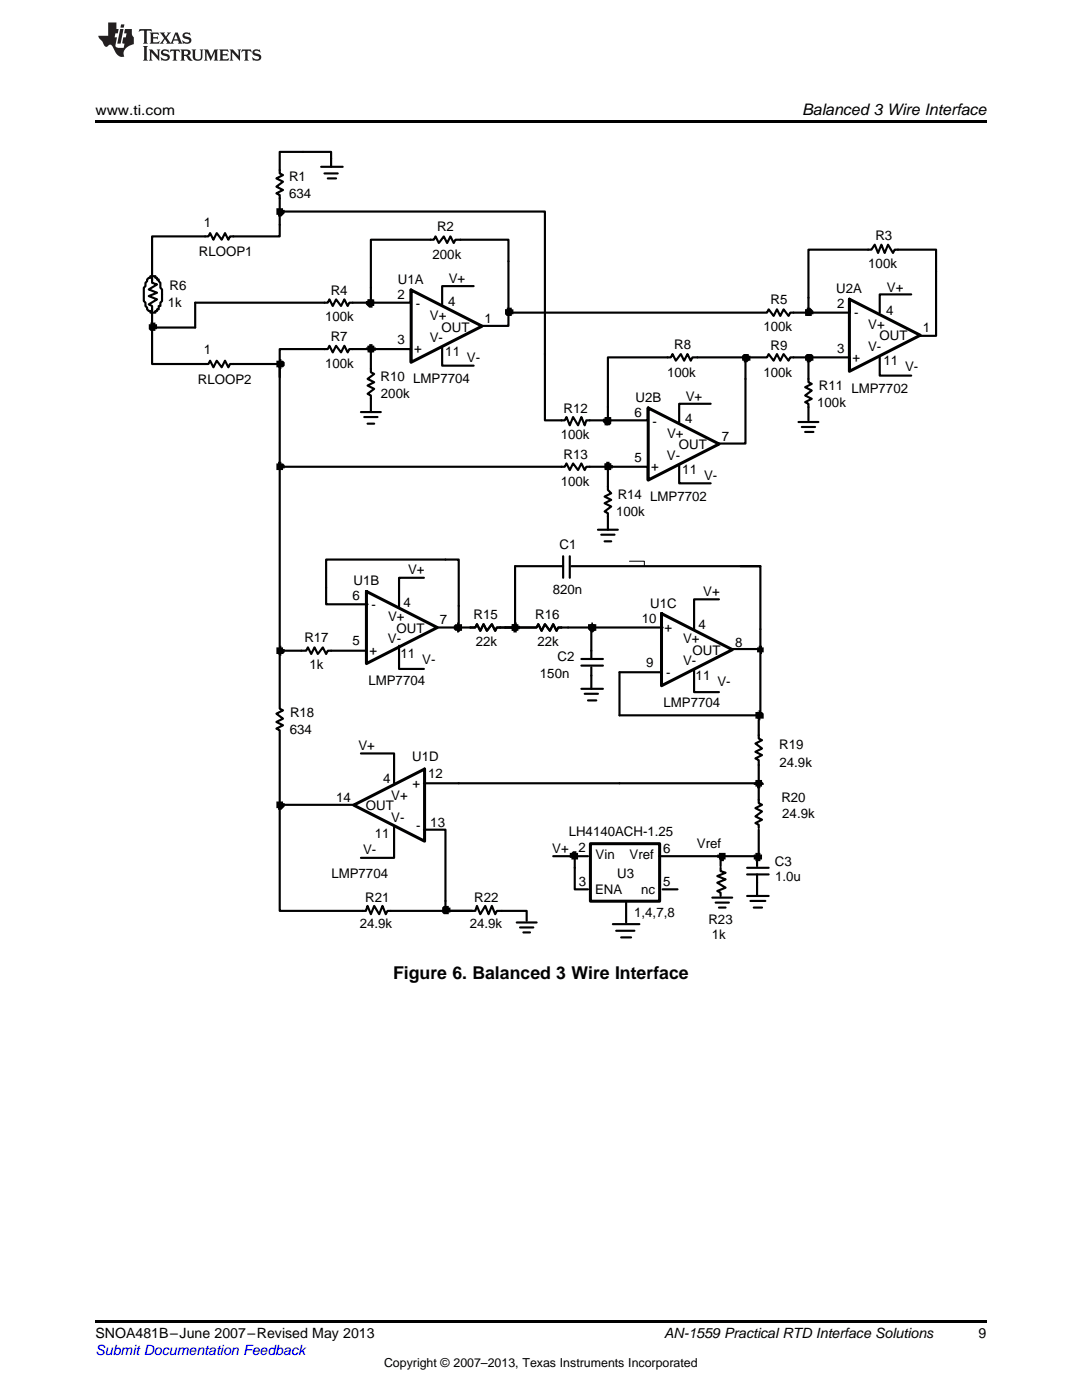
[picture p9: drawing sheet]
<svg xmlns="http://www.w3.org/2000/svg" width="216mm" height="279mm" viewBox="0 0 216 279" stroke-linecap="round" stroke-linejoin="round" font-family="sans-serif">
<path d="M19 24h177.8v.6h-177.8zM19 263.5h177.8v.6h-177.8z" fill="#000"/>
<g fill="none" stroke="#000" stroke-width=".43">
<path d="M64.1 33.3h4.3M64.7 34.6h2.7M65.4 35.6h1.7M66.1 33.3v-3h-10.3v4.3l.7 .3-1.3 .7 1.3 .7-1.3 1 1.3 .6-1.3 .7 .6 .3v8.3h-9.9l-.3 .6-.7-1.3-.7 1.3-1-1.3-.6 1.3-.7-1.3-.3 .7h-11.3v9.2l1 .4-1.6 1 1.6 .6-1.6 .7 1.6 .6-1.6 1 .6 .4v4.3h8.6v-5h26.5l.3-.7 .7 1.4 .7-1.4 1 1.4 .6-1.4 .7 1.4 .3-.7h4.3v-12.6h12.6l.3-.6 .7 1.3 1-1.3 .6 1.3 .7-1.3 .6 1.3 .4-.7h10.6v17.2h-5.3M29.4 55.8l.3-.4h.3v-.3h1v.3h.3v.4h.4v.3l.3 .3v1l.3 .4v2.3l-.3 .3v.7h-.3v.6h-.4v.4h-.3v.3h-1v-.3h-.3l-.7-1v-.7l-.3-.3v-2.7l.3-.3v-.7l.4-.3zM55.5 42.2h53.2v41.7h4l.3-.7 .7 1.7 .7-1.7 .9 1.7 .7-1.7 .7 1.7 .3-1h4.3v-12.6h12.6l.3-.6 .7 1.3 1-1.3 .6 1.3 .7-1.3 .6 1.3 .4-.7h10.5v17.2h-5.2M81.9 57.8v2.6h-7.9M94.5 57.1h-6.3v3.6M169.6 59.7v2.7h-8.3M181.8 58.8h-6.3v3.6M30.3 65.4v7.2h11.3l.3-.6 .7 1.3 .6-1.3 1 1.3 .7-1.3 .7 1.3 .3-.7h9.9v57.3M55.8 75.3v-5.6h9.6l.3-.7 .7 1.3 .7-1.3 1 1.3 .6-1.3 .7 1.3 .3-.6h4.3v4.6l.7 .3-1.4 1 1.4 .7-1.4 .6 1.4 .7-1.4 1 .7 .3v3.3"/>
<path d="M74 69.7h7.9v2.6M88.2 69.3v3.7h6.3M101.5 62.4h51.5l.4-.7 1 1.4 .6-1.4 .7 1.4 .7-1.4 .9 1.4 .4-.7h3.6v-12.6h12.6l.6-1 .7 1.7 .7-1.7 .6 1.7 .7-1.7 1 1.7 .3-.7h8.3v17.2h-3.3M148.7 71.3h4.3l.4-.6 1 1.3 .6-1.3 .7 1.3 .7-1.3 .9 1.3 .4-.7h3.6v5l.7 .3-1.3 .7 1.3 .6-1.3 1 1.3 .7-1.3 .7 .6 .3v3.3M161.3 71.3h8.3v2.7M175.5 71.3v3.7h6.3M55.8 93.2h56.9l.3-.7 .7 1.3 .7-1.3 .9 1.3 .7-1.3 .7 1.3 .3-.6h4.3v4.6l.7 .6-1.4 .7 1.4 .7-1.4 .6 1.4 .7-1.4 1 .7 .3v3.3M72 82.2h4M72.7 83.2h2.6M73.3 84.6h1.4M121.3 93.2h7.9v2.6M129.2 81.6v2.3h-7.9"/>
<path d="M135.5 92.8v3.7h6.3M141.8 80.6h-6.3v3.6M159.3 84.2h4M160 85.2h2.6M160.7 86.2h1.6M84.6 115.3h-5v6M112.4 113h-9.6v12.2h-3.7l-.3 .7-.7-1.3-.9 1.3-.7-1.3-.7 1.3-.6-1.3-.4 .6h-3.3M112.4 111v4.3M113.7 111v4.3M114 113h37.7M119.3 105.7h4M120 106.7h2.6"/>
<path d="M120.6 108h1.4M143.5 119.6h-5v6M147.8 113h3.9v16.5h-5.6M55.8 129.9v11.5l.7 .4-1.3 .6 1.3 1-1.3 .7 1.3 .6-1.3 .7 .6 .3v14.9M55.8 129.9h5.3l.3-.7 .7 1.3 .7-1.3 .6 1.3 1-1.3 .7 1.3 .3-.6h7.6M73.3 120.6h-8.2v-8.9h26.4v13.5h-4.3M79.6 128.9v4.6h5M100.8 125.2h6.3l.3-.6 .7 1.3 .6-1.3 1 1.3 .7-1.3 .6 1.3 .4-.7h6.6v6.3M116 137.5h4.3M116 131.5h4.3M116 132.8h4.3M116.7 138.5h2.6"/>
<path d="M117.3 139.8h1.7M118 125.2h14.2M118 133.2v4.3M138.5 133.5v4.6h5M151.7 129.5v13.3h-28.1v-8.6h8.3M72 150.4h6.6v5.9M84.6 156.3h66.8M151.4 146.7v.7l.7 .3-1.4 .7 1.4 1-1.4 .6 1.4 .7-1.4 .7 .7 .3v1M151.4 159.6v.7l.7 .3-1.4 .7 1.4 .6-1.4 1 1.4 .7-1.4 .7 .7 .3v.6M55.8 160.6v21.2h17.2l.3-1 .7 1.6 .7-1.6 1 1.6 .6-1.6 .7 1.6 .3-.6h11.6v-16.2h-4.3M55.8 160.6h14.9M78.6 164.9v6.3h-6.6"/>
<path d="M110.4 170.9h4.3M117.3 170.9h-2.6v6.6h2.6M132.2 177.5h3M142.1 179.1h4M143.8 173.2v.6l1 .4-1.7 .6 1.7 .7-1.7 .7 1.7 1-1.7 .6 .7 .3v.7M143.8 171.2v1.7M149.1 178.8h4.3M149.1 173.2h4.3M149.1 174.5h4.3M149.7 179.8h3M151.1 171.2v1.7M151.1 174.5v4.3"/>
<path d="M151.4 165.6v5.3h-19.8M88.9 181.8h5.3h-5.3M94.2 181.8h.6l.4-1 .6 1.6 1-1.6 .7 1.6 .6-1.6 .7 1.6 .3-.6h6v2M103.1 184.1h4M103.8 185.1h2.6M104.4 186.1h1.4M122.3 184.4h5.3M123 185.8h3.6M123.9 187.1h2M124.9 180.1v4M142.8 180.1h2.6M143.5 181.1h1.3"/>
<path d="M150.4 181.1h1.7"/>
</g>
<path d="M82 57.9l14.2 7.2-14.2 7.2zM169.5 59.7l14.1 7.2-14.1 7.2zM129.3 81.4l14.2 7.2-14.2 7.2zM73.1 118l14.2 7.2-14.2 7.2zM132 122.5l14.1 7.2-14.1 7.2zM70.6 160.7l14.1-7.2v14.4zM117.8 168.4h13.8v11.5h-13.8z" fill="none" stroke="#000" stroke-width=".6"/>
<g fill="#000">
<path d="M55.2 41.6h1.3v.3h.3a1.17 1.17 0 0 1-1.3 1.3v-.3h-.3z" fill-rule="evenodd"/>
<path d="M73.3 59.7h1v.4h.4v.6l-.4 .4h-1v-.4h-.3v-.3h.3z" fill-rule="evenodd"/>
<path d="M73 60.1h.3v-.4h1.4v1.4h-.4v.3h-.3a1.17 1.17 0 0 1-1-1.3z" fill-rule="evenodd"/>
<path d="M29.7 64.7h.3v-.3h1v.3h.3v1h-.3v.3h-1l-.3-.3z" fill-rule="evenodd"/>
<path d="M55.2 72h.6v-.3h.3v.3h.4l.3 .3v.7l-.3 .3h-.4v.3h-.3l-.3-.3h-.3z" fill-rule="evenodd"/>
<path d="M73.3 69h1.4v1h-.4v.3h-.6v-.3h-.4z" fill-rule="evenodd"/>
<path d="M73 69.3h.3v-.3h.4v-.3h.6v.3h.4v.3h.3v.7h-.3v.3h-1.4v-.6h-.3z" fill-rule="evenodd"/>
<path d="M100.8 61.7h1.3v1l-.3 .4h-.7v-.4h-.3z" fill-rule="evenodd"/>
<path d="M100.8 61.7h.3v-.3h1v.3h.3v1h-.3v.4h-1l-.3-.4z" fill-rule="evenodd"/>
<path d="M148.1 71h.3v-.3h.7l.3 .3v1h-1l-.3-.3z" fill-rule="evenodd"/>
<path d="M148.1 71l.3-.3h1v.3h.3v1h-.3l-.3 .3h-.7v-.3h-.3z" fill-rule="evenodd"/>
<path d="M160.7 61.7h1.3v1h-.4v.4h-.6v-.4h-.3z" fill-rule="evenodd"/>
<path d="M161 70.7h.6l.4 .3v1h-1l-.3-.3v-.7h.3z" fill-rule="evenodd"/>
<path d="M161 70.7h1l.3 .3v1h-.3l-.4 .3h-.6v-.3h-.3v-1z" fill-rule="evenodd"/>
<path d="M161 61.4h.3a1.17 1.17 0 0 1 1 1.3h-.3v.4h-1.3v-1.4h.3z" fill-rule="evenodd"/>
<path d="M55.2 92.5h.3v-.3h.6v.3h.4l.3 .3v.7h-.3v.3h-1.3z" fill-rule="evenodd"/>
<path d="M120.3 83.9h.3v-.3l.4-.4h.6v.4h.4v.6l-.4 .4h-.3v.3h-.3v-.3h-.4v-.4h-.3z" fill-rule="evenodd"/>
<path d="M120.6 92.5h1.4v1a.83 .83 0 0 1-1.4 0z" fill-rule="evenodd"/>
<path d="M120.6 92.5h.4v-.3h.6v.3h.4v.3h.3v.7h-.3v.3h-1.4z" fill-rule="evenodd"/>
<path d="M120.3 83.6h.3v-.4h1.4v1.4l-.4 .3h-1v-.3l-.3-.4z" fill-rule="evenodd"/>
<path d="M55.2 129.2h.6v-.3h.3v.3h.4v.3h.3v.7l-.3 .3h-.4v.4h-.3l-.3-.4h-.3z" fill-rule="evenodd"/>
<path d="M90.5 124.9l.4-.3h.3v-.4h.3v.4h.7v1.3h-.3l-.4 .3h-.3v-.3h-.3l-.4-.3z" fill-rule="evenodd"/>
<path d="M102.1 124.6h1v.3h.3v.7l-.3 .3h-1z" fill-rule="evenodd"/>
<path d="M102.1 124.6h.3l.4-.4h.3v.4h.3v.3h.4v.7h-.4v.3h-.3v.3h-.7v-.3h-.3v-.3l-.3-.4 .3-.3z" fill-rule="evenodd"/>
<path d="M117.3 124.9h.4v-.3h1v.3l.3 .3-.3 .4v.3h-1v-.3h-.4z" fill-rule="evenodd"/>
<path d="M117.3 124.6h.7v-.4h.3v.4h.7v1.3h-.3l-.4 .3h-.3l-.7-.6z" fill-rule="evenodd"/>
<path d="M151.1 129.2h.3v-.3h.7v.3h.3v1h-.3v.3h-.4v-.3h-.6z" fill-rule="evenodd"/>
<path d="M55.2 160h1.3v.3h.3a1.17 1.17 0 0 1-1.3 1.3v-.3h-.3z" fill-rule="evenodd"/>
<path d="M150.7 155.7h1.4v.3l.3 .3v.4h-.3v.3h-.4v.3h-.6v-.3h-.4v-.3h-.3v-.4l.3-.3z" fill-rule="evenodd"/>
<path d="M150.7 142.1h.7v-.3h.3v.3h.4l.3 .3v1h-.7v.4h-.3l-.3-.4h-.4v-.6l.7-1-.7 1z" fill-rule="evenodd"/>
<path d="M113.7 170.2h.3l.4-.3h.6v.3h.3v1.3h-1.3v-.3h-.3z" fill-rule="evenodd"/>
<path d="M143.1 170.5h.4v-.3h1.3v1.3h-.4v.4h-.6v-.4h-.3v-.3h-.4z" fill-rule="evenodd"/>
<path d="M150.4 170.5h.3v-.3h1v.3h.4v1h-.4v.4h-1v-.4h-.3z" fill-rule="evenodd"/>
<path d="M88.2 181.1l.4-.3h.9v.3h.4v1h-.4v.3h-.9l-.4-.3z" fill-rule="evenodd"/>
</g>
<path d="M151.4 143.8v2.9M151.4 152.7v6.9" fill="none" stroke="#000" stroke-width=".44"/>
<path d="M125.6 112h3v1" fill="none" stroke="#000" stroke-width=".2"/>
<g fill="#231f20">
<path d="M27.8 5.8l-.1 .6 .5-.3h.5l.1 .2v2.1l-.3 .3h1l-.2-.3v-2.1v-.2h.6l.4 .3-.1-.6zM29.9 6.5l.2 .4v1.5l-.2 .3h1.8l.1-.5a1.04 1.04 0 0 1-1.2 .1v-.6h.5l.4 .2v-.7l-.4 .2h-.5v-.6h.8l.3 .2-.1-.5zM31.9 6.5l.9 1.1-1 1.1h.9l-.2-.2 .4-.7 .5 .7-.2 .2h1.5l-.2-.2 .1-.4h.9l.2 .4-.2 .2h.9l-.2-.3-.7-1.9h-.5l-.9 2.1-.8-1.1 .8-1h-.8l.2 .3-.4 .5-.4-.6 .2-.2zM35.1 6.9l.4 .9h-.8zM36.6 6.6a.63 .63 0 0 0-.2 .7 .63 .63 0 0 0 .6 .4l.6 .2 .2 .2a.75 .75 0 0 1-.8 .4 .75 .75 0 0 1-.6-.5l.1 .7 .2-.1a1.11 1.11 0 0 0 1.5-.5 1.13 1.13 0 0 0-1.3-.9v-.3a1.04 1.04 0 0 1 1.1 .2l-.1-.6-.2 .1-.5-.1zM28.5 9.2l.3 .3v2.2l-.3 .4h1l-.2-.4v-2.2l.2-.3zM29.7 9.9l.2 .3v1.5l-.2 .4h.7l-.2-.4v-1.3l1.6 1.7v-1.9l.2-.3h-.7l.2 .3v.9l-1.1-1.2zM32.3 10a.62 .62 0 0 0-.2 .7 .62 .62 0 0 0 .6 .4l.6 .2 .2 .2a.76 .76 0 0 1-.8 .4 .76 .76 0 0 1-.6-.5l.1 .7 .2-.1a1.11 1.11 0 0 0 1.5-.6 1.13 1.13 0 0 0-1.3-.8v-.3a1.04 1.04 0 0 1 1.1 .1l-.1-.5-.2 .1-.5-.2zM34 9.9l-.1 .6a.61 .61 0 0 1 .7-.3l.1 1.5-.3 .4h1l-.3-.4 .1-1.5a.63 .63 0 0 1 .7 .3l-.1-.6zM36 9.9l.2 .3v1.5l-.2 .4h.9l-.2-.2v-.7l.6 .2a.76 .76 0 0 0 1.1 .6l-1-.9a.58 .58 0 0 0 .6-.6 .58 .58 0 0 0-.5-.6zM36.7 10.2l.1-.1a.45 .45 0 0 1 .6 .1 .45 .45 0 0 1 .1 .5l-.8 .2zM38.2 9.9l.2 .2a2.17 2.17 0 0 0 .4 1.9 .99 .99 0 0 0 1.6-.7v-1.1l.2-.3h-.7l.1 .2a1.92 1.92 0 0 1-.1 1.7 .6 .6 0 0 1-1-.5v-1.1l.2-.3zM40.7 9.9l.2 .3v1.5l-.2 .4h.7l-.2-.4v-1.4l.8 1.8 .9-1.8v1.4l-.2 .4h.9l-.3-.4v-1.5l.3-.3h-.8l-.6 1.4-.7-1.4zM43.7 9.9l.3 .3v1.5l-.3 .4h1.9l.1-.6a1.04 1.04 0 0 1-1.3 .2v-.6h.6l.4 .1v-.6l-.4 .2h-.6l.1-.6h.7l.4 .2-.1-.5zM45.8 9.9l.2 .3v1.5l-.2 .4h.8l-.3-.4v-1.3l1.6 1.7v-1.9l.2-.3h-.7l.2 .3v.9l-1.1-1.2zM48.3 9.9l-.1 .6a.61 .61 0 0 1 .7-.3v1.5l-.2 .4h.9l-.2-.4v-1.5a.63 .63 0 0 1 .8 .3l-.1-.6zM50.6 10a.62 .62 0 0 0-.2 .7 .62 .62 0 0 0 .6 .4l.6 .2 .1 .2a.76 .76 0 0 1-.7 .4 .76 .76 0 0 1-.6-.5l.1 .7 .1-.1a1.11 1.11 0 0 0 1.5-.6 1.13 1.13 0 0 0-1.2-.8l-.1-.3a1.04 1.04 0 0 1 1.2 .1l-.2-.5-.1 .1-.5-.2z"/>
<path d="M21.6 4.5v2.6h-2l.1 .4 .8 .9a.91 .91 0 0 0 .9 .9 .56 .56 0 0 1 .5-.4 .56 .56 0 0 1 .5 .3l.4 .8a1.53 1.53 0 0 0 2 1.3 1.54 1.54 0 0 1 1-2.1l.9-.4-.1-1.4a1.52 1.52 0 0 1-.3-1.6h-1.4l-.1 .9h.5l-.2 .8h-.5l-.2 .9v.2l.4 .1-.1 .9a1.93 1.93 0 0 1-1.6-.3l.2-1.8h-.4l.1-.8h.5l.2-.9h-.5v-1.3zM24 5.8l-.6 2.9h.7l.5-2.9zM24.2 4.9l-.2 .6h.7l.1-.6z"/>
</g>
<text font-size="3.5" x="78.4" y="195.4">Figure 6. Balanced 3 Wire Interface</text>
<text font-size="3.2" x="160.1" y="23">Balanced 3 Wire Interface</text>
<g font-size="2.8">
<text x="19" y="23">www.ti.com</text>
<text x="19" y="267.1">SNOA481B–June 2007–Revised May 2013</text>
<text x="132.5" y="267.1">AN-1559 Practical RTD Interface Solutions</text>
<text x="195.3" y="267">9</text>
</g>
<text font-size="2.8" fill="#00f" x="19" y="270.4">Submit Documentation Feedback</text>
<g font-size="2.6">
<text x="57.7" y="39.5">634</text>
<text x="57.7" y="36.1">R1</text>
<text x="40.7" y="45.2">1</text>
<text x="87.2" y="46.1">R2</text>
<text x="174.7" y="47.9">R3</text>
<text x="39.7" y="51.1">RLOOP1</text>
<text x="86.3" y="51.6">200k</text>
<text x="173.3" y="53.5">100k</text>
<text x="33.8" y="57.8">R6</text>
<text x="66" y="58.8">R4</text>
<text x="79.3" y="59.6">2</text>
<text x="79.4" y="56.7">U1A</text>
<text x="89.5" y="56.4">V+</text>
<text x="166.9" y="58.5">U2A</text>
<text x="177" y="58.2">V+</text>
<text x="33.5" y="61.3">1k</text>
<text x="64.9" y="64.2">100k</text>
<text x="83" y="61.4">-</text>
<text x="85.8" y="63.8">V+</text>
<text x="89.4" y="61">4</text>
<text x="96.7" y="64.5">1</text>
<text x="152.4" y="66">100k</text>
<text x="153.8" y="60.6">R5</text>
<text x="167" y="61.5">2</text>
<text x="170.4" y="63.3">-</text>
<text x="173.2" y="65.6">V+</text>
<text x="176.8" y="62.8">4</text>
<text x="40.7" y="70.7">1</text>
<text x="66" y="68.1">R7</text>
<text x="79.3" y="68.6">3</text>
<text x="82.6" y="70.5">+</text>
<text x="85.8" y="68.2">V-</text>
<text x="88.1" y="66.2">OUT</text>
<text x="88.9" y="71.1">11</text>
<text x="134.5" y="69.6">R8</text>
<text x="153.8" y="69.9">R9</text>
<text x="167" y="70.5">3</text>
<text x="173.2" y="70">V-</text>
<text x="175.5" y="67.9">OUT</text>
<text x="184.1" y="66.3">1</text>
<text x="39.5" y="76.6">RLOOP2</text>
<text x="64.9" y="73.5">100k</text>
<text x="75.9" y="76">R10 LMP7704</text>
<text x="93.2" y="72.3">V-</text>
<text x="133.1" y="75.2">100k</text>
<text x="152.4" y="75.3">100k</text>
<text x="163.4" y="77.8">R11 LMP7702</text>
<text x="170.1" y="72.3">+</text>
<text x="176.3" y="72.9">11</text>
<text x="180.6" y="74.1">V-</text>
<text x="76" y="79.4">200k</text>
<text x="112.4" y="82.3">R12</text>
<text x="126.6" y="83.2">6</text>
<text x="126.8" y="80.2">U2B</text>
<text x="136.8" y="80">V+</text>
<text x="163.1" y="81.2">100k</text>
<text x="111.9" y="87.7">100k</text>
<text x="130.2" y="85">-</text>
<text x="133.1" y="87.3">V+</text>
<text x="135.4" y="89.7">OUT</text>
<text x="136.7" y="84.5">4</text>
<text x="144" y="88">7</text>
<text x="112.4" y="91.6">R13</text>
<text x="126.6" y="92.2">5</text>
<text x="129.9" y="94">+</text>
<text x="133.1" y="91.7">V-</text>
<text x="136.2" y="94.6">11</text>
<text x="140.5" y="95.8">V-</text>
<text x="111.9" y="97">100k</text>
<text x="123.3" y="99.5">R14 LMP7702</text>
<text x="122.9" y="102.9">100k</text>
<text x="111.6" y="109.6">C1</text>
<text x="70.4" y="119.8">6</text>
<text x="70.6" y="116.8">U1B</text>
<text x="81.4" y="114.5">V+</text>
<text x="110.3" y="118.6">820n</text>
<text x="140.3" y="118.9">V+</text>
<text x="74.1" y="121.6">-</text>
<text x="77.4" y="123.9">V+</text>
<text x="80.5" y="121.1">4</text>
<text x="87.8" y="124.6">7</text>
<text x="94.5" y="123.6">R15</text>
<text x="106.8" y="123.6">R16</text>
<text x="128.1" y="124.3">10</text>
<text x="129.7" y="121.3">U1C</text>
<text x="139.4" y="125.5">4</text>
<text x="60.7" y="128.2">R17</text>
<text x="70.4" y="128.8">5</text>
<text x="73.7" y="130.6">+</text>
<text x="77.4" y="128.3">V-</text>
<text x="79.1" y="126.3">OUT</text>
<text x="79.9" y="131.2">11</text>
<text x="95" y="128.9">22k</text>
<text x="107.3" y="128.9">22k</text>
<text x="111.2" y="131.9">C2</text>
<text x="132.6" y="126">+</text>
<text x="136.3" y="128.4">V+</text>
<text x="138.2" y="130.7">OUT</text>
<text x="146.7" y="129">8</text>
<text x="61.8" y="133.5">1k</text>
<text x="73.5" y="136.7">LMP7704</text>
<text x="84.3" y="132.4">V-</text>
<text x="107.7" y="135.3">150n</text>
<text x="129" y="133.2">9</text>
<text x="133" y="135.1">-</text>
<text x="136.3" y="132.8">V-</text>
<text x="138.8" y="135.6">11</text>
<text x="143.1" y="136.8">V-</text>
<text x="57.9" y="143">R18</text>
<text x="132.4" y="141.1">LMP7704</text>
<text x="57.8" y="146.5">634</text>
<text x="71.5" y="149.7">V+</text>
<text x="155.5" y="149.4">R19</text>
<text x="82.2" y="151.9">U1D</text>
<text x="85.4" y="155.3">12</text>
<text x="155.5" y="153">24.9k</text>
<text x="67.1" y="160.1">14</text>
<text x="73" y="161.7">OUT</text>
<text x="76.5" y="156.3">4</text>
<text x="78.1" y="159.7">V+</text>
<text x="82.3" y="157.3">+</text>
<text x="155.9" y="160">R20</text>
<text x="74.8" y="167.2">11</text>
<text x="78.1" y="164.1">V-</text>
<text x="83" y="165.6">-</text>
<text x="85.9" y="165">13</text>
<text x="113.5" y="166.9">LH4140ACH-1.25</text>
<text x="156.1" y="163.3">24.9k</text>
<text x="72.5" y="170.5">V-</text>
<text x="110.2" y="170.2">V+</text>
<text x="115.5" y="170.1">2</text>
<text x="118.9" y="171.5">Vin</text>
<text x="125.6" y="171.5">Vref</text>
<text x="132.3" y="170.2">6</text>
<text x="139" y="169.2">Vref</text>
<text x="154.6" y="172.9">C3</text>
<text x="66.1" y="175.1">LMP7704</text>
<text x="72.9" y="180">R21</text>
<text x="94.6" y="180">R22</text>
<text x="115.5" y="176.9">3</text>
<text x="118.7" y="178.4">ENA</text>
<text x="123.2" y="175.1">U3</text>
<text x="127.9" y="178.4">nc</text>
<text x="132.3" y="176.9">5</text>
<text x="154.6" y="175.8">1.0u</text>
<text x="71.8" y="185.3">24.9k</text>
<text x="93.7" y="185.3">24.9k</text>
<text x="126.6" y="183">1,4,7,8</text>
<text x="141.4" y="184.4">R23</text>
<text x="142.1" y="187.4">1k</text>
</g>
<text font-size="2.5" x="76.6" y="272.7">Copyright © 2007–2013, Texas Instruments Incorporated</text>
</svg>
